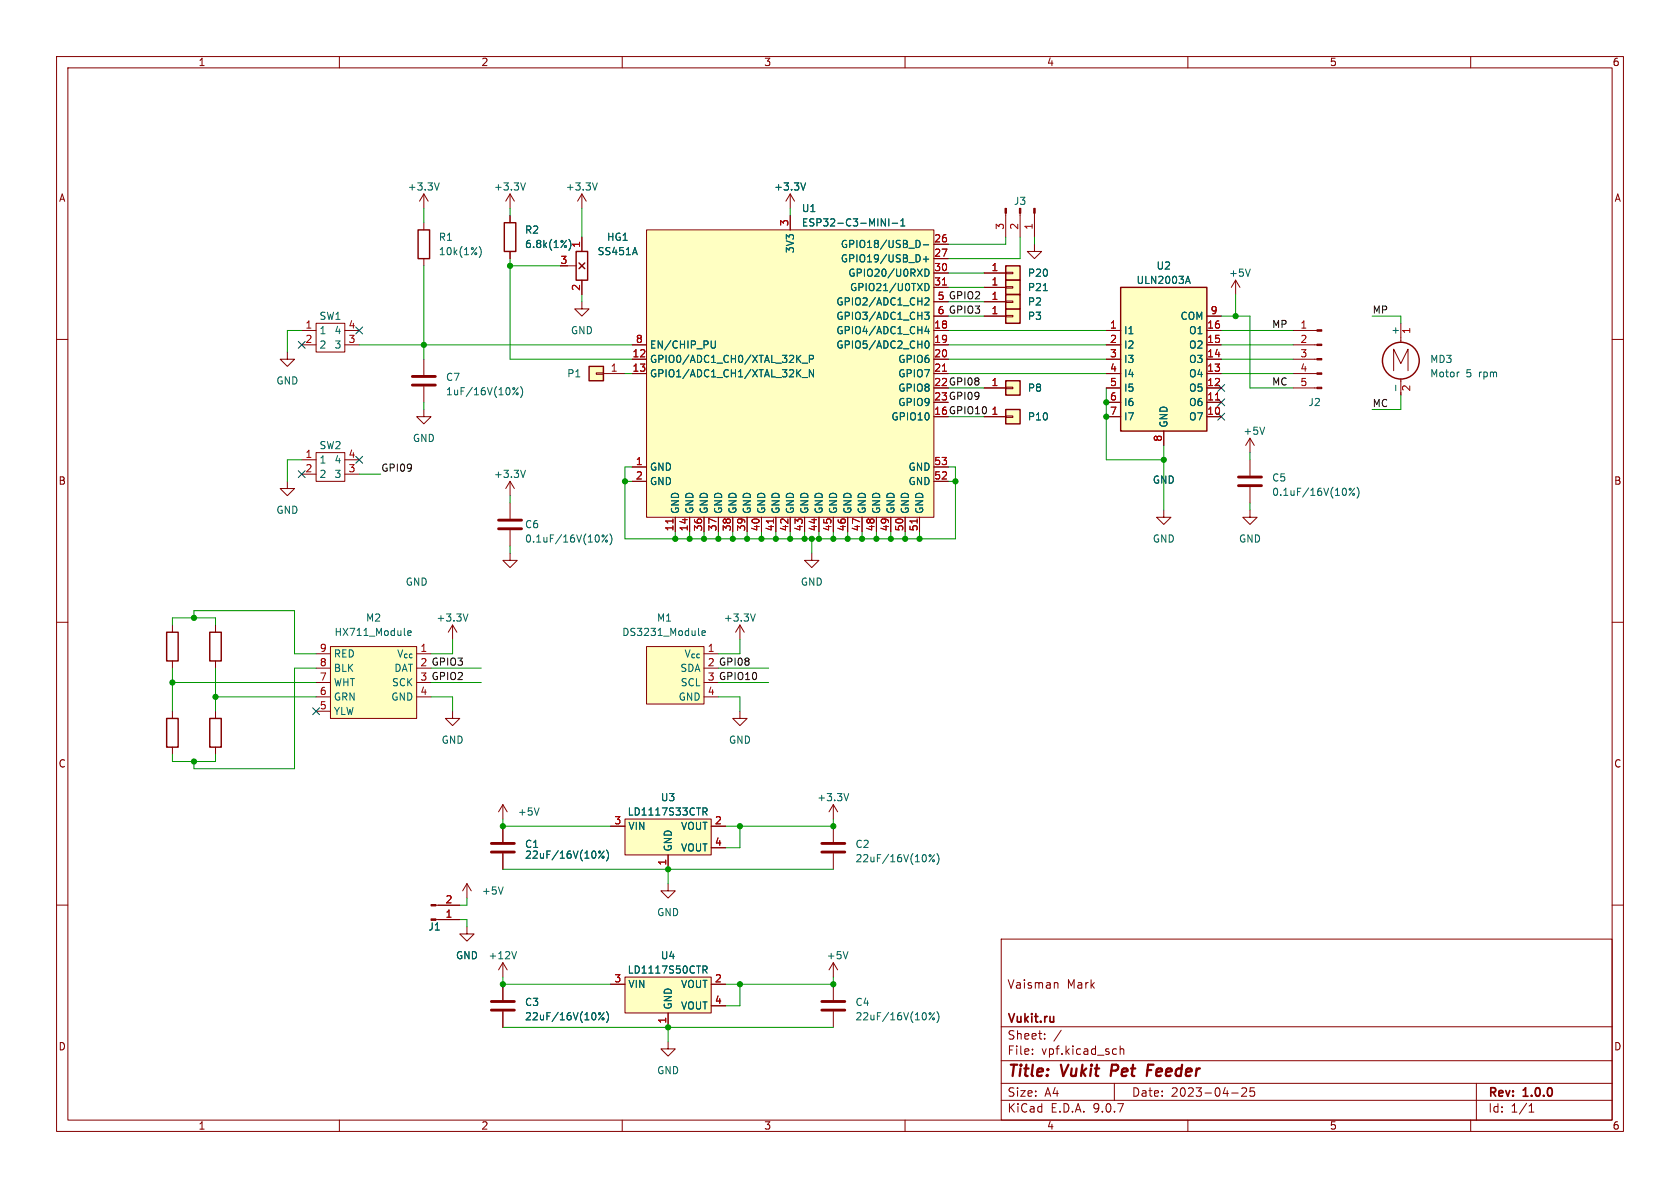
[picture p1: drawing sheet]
<svg xmlns="http://www.w3.org/2000/svg" width="297mm" height="210mm" viewBox="0 0 297 210" stroke-linecap="round" stroke-linejoin="round" font-family="sans-serif">
<g fill="none" stroke="#840000" stroke-width=".18">
<path d="M10 10h277v190h-277zM12 12h273v186h-273zM60 10v2M110 10v2M160 10v2M210 10v2M260 10v2M10 60h2M285 60h2M90.2 88.9v2.8M90.2 93.7v2.8M10 110h2"/>
<path d="M285 110h2M30.5 125.7v1.3M30.5 132.1v1.3M88.9 142.2l-.8 1.3M88.9 142.2l.8 1.3M88.9 142.2v2.6M10 160h2M88.9 170.2v2.5M88.9 174v2.8M88.9 178.8v2.8M88.9 170.2l-.8 1.3M88.9 170.2l.8 1.3"/>
<path d="M177 166h108v32h-108zM186.6 173.7h.2l.2 .2v.8M285 160h2M60 198v2M110 198v2M160 198v2M177 194.5h108M177 191.5h108M177 187.5h108M177 181.5h108M182.5 186.3v.1M182.5 185.5v.1"/>
<path d="M184.7 183.6v.1M184.7 182.8v.1M187.6 182.1l-1.3 2M197 191.5v3M197.2 185.4l.2 .1M197.4 186.3l-.2 .1M198 184.9v1.5M198 185.5l.2-.1 .4 .1 .1 .9M210 198v2M217.7 193.2h1.2M219.5 192.4l.6-.1 .2 .1 .1 .3-.9 1.1h.9M221.7 192.3h-.7v.7l.2-.1h.5l.1 .3-.1 .5-.2 .1-.5-.1"/>
<path d="M260 198v2M261 191.5v6.5M270.3 196.6h.9M270.3 195.5l.4-.4v1.5"/>
</g>
<path d="M196.6 188.2l-.3 2M202.9 189.2h.6M203.9 188.2h-.9l-.3 2" fill="none" stroke="#840000" stroke-width=".4"/>
<g fill="none" stroke="#006464" stroke-width=".18">
<path d="M107.4 94.6l-1 1.2M107.8 94.4a1.46 1.46 0 0 1 0 1.9M95.3 142.8l-.4 1.3M91.3 168.2l-.4 1.3M106.8 179l-1 1.3M107.2 178.8a1.46 1.46 0 0 1 0 2"/>
<circle cx="106.6" cy="94.7" r=".18"/>
<circle cx="107.2" cy="95.7" r=".18"/>
<circle cx="106" cy="179.2" r=".18"/>
<circle cx="106.6" cy="180.1" r=".18"/>
</g>
<path d="M88.1 91.9h4.1M88.1 93.5h4.1M86.9 177h4M86.9 178.6h4" fill="none" stroke="#840000" stroke-width=".51"/>
<path d="M29.5 127h2v5.1h-2z" fill="none" stroke="#840000" stroke-width=".25"/>
<path d="M177.8 67.3h2.5v2.6h-2.5z" fill="#ffffc2"/>
<path d="M177.8 67.3h2.5v2.6h-2.5z" fill="none" stroke="#840000" stroke-width=".25"/>
<path d="M174 68.6h3.8M177.8 68.5h1.3v.2h-1.3z" fill="none" stroke="#840000" stroke-width=".18"/>
<path d="M110.5 172.7h15.2v6.4h-15.2z" fill="#ffffc2"/>
<path d="M38.1 125.7v1.3M38.1 132.1v1.3M147.3 142.2l-.7 1.3M147.3 142.2l.8 1.3M147.3 142.2v2.6M147.3 146.1v2.7M147.3 150.9v2.8M107.9 174h2.6M110.5 172.7h15.2v6.4h-15.2zM118.1 179.1v2.5M125.7 174h2.6M125.7 177.8h2.6" fill="none" stroke="#840000" stroke-width=".18"/>
<g fill="none" stroke="#006464" stroke-width=".18">
<path d="M150 140.3l-.4 1.2M165.2 151.1l-1 1.2M165.6 150.9a1.46 1.46 0 0 1 0 1.9M124.3 170.8h.5l.2 .2-.1 .4h-.6M124.6 171.4l.4 .6"/>
<circle cx="164.4" cy="151.3" r=".18"/>
<circle cx="165" cy="152.2" r=".18"/>
</g>
<path d="M145.3 149.1h4.1M145.3 150.6h4.1" fill="none" stroke="#840000" stroke-width=".51"/>
<path d="M37.1 127h2v5.1h-2z" fill="none" stroke="#840000" stroke-width=".25"/>
<path d="M177.8 72.4h2.5v2.5h-2.5z" fill="#ffffc2"/>
<path d="M177.8 72.4h2.5v2.5h-2.5z" fill="none" stroke="#840000" stroke-width=".25"/>
<path d="M174 73.7h3.8M177.8 73.5h1.3v.3h-1.3z" fill="none" stroke="#840000" stroke-width=".18"/>
<path d="M177.8 54.6h2.5v2.6h-2.5z" fill="#ffffc2"/>
<path d="M177.8 54.6h2.5v2.6h-2.5z" fill="none" stroke="#840000" stroke-width=".25"/>
<path d="M174 55.9h3.8M177.8 55.8h1.3v.2h-1.3z" fill="none" stroke="#840000" stroke-width=".18"/>
<path d="M177.8 47h2.5v2.5h-2.5z" fill="#ffffc2"/>
<path d="M177.8 47h2.5v2.5h-2.5z" fill="none" stroke="#840000" stroke-width=".25"/>
<path d="M174 48.3h3.8M177.8 48.1h1.3v.3h-1.3z" fill="none" stroke="#840000" stroke-width=".18"/>
<path d="M177.8 49.5h2.5v2.6h-2.5z" fill="#ffffc2"/>
<path d="M177.8 49.5h2.5v2.6h-2.5z" fill="none" stroke="#840000" stroke-width=".25"/>
<path d="M174 50.8h3.8M177.8 50.7h1.3v.2h-1.3z" fill="none" stroke="#840000" stroke-width=".18"/>
<path d="M184.4 51.4h.8" fill="none" stroke="#006464" stroke-width=".18"/>
<path d="M177.8 52.1h2.5v2.5h-2.5z" fill="#ffffc2"/>
<path d="M177.8 52.1h2.5v2.5h-2.5zM37.1 111.8h2v5h-2z" fill="none" stroke="#840000" stroke-width=".25"/>
<path d="M174 53.3h3.8M177.8 53.2h1.3v.3h-1.3zM38.1 110.5v1.3M38.1 116.8v1.3" fill="none" stroke="#840000" stroke-width=".18"/>
<path d="M104.1 64.8h2.6v2.5h-2.6z" fill="#ffffc2"/>
<path d="M104.1 64.8h2.6v2.5h-2.6z" fill="none" stroke="#840000" stroke-width=".25"/>
<g fill="none" stroke="#840000" stroke-width=".18">
<path d="M177.8 37.7v4.2M180.3 37.7v4.2M182.9 37.7v4.2M228.6 58.4h4.2M105.4 65.9h1.3v.3h-1.3zM106.7 66h3.8M228.6 66h4.2M228.6 61h4.2M228.6 63.5h4.2M228.6 68.6h4.2M205.7 90.2v1.2h1.3l-1.3 1.3-1.2-1.3h1.2M221 90.2v1.2h1.2l-1.2 1.3-1.3-1.3h1.3"/>
<path d="M80 125.7v1.3h1.3l-1.3 1.3-1.3-1.3h1.3M118.1 184.2v1.2h1.3l-1.3 1.3-1.3-1.3h1.3"/>
</g>
<g fill="#840000" stroke="#840000" stroke-width=".18">
<path d="M182.8 36.8h.2v.9h-.2z"/>
<path d="M180.2 36.8h.3v.9h-.3z"/>
<path d="M177.7 36.8h.2v.9h-.2z"/>
<path d="M232.8 58.3h.9v.2h-.9z"/>
<path d="M232.8 60.8h.9v.3h-.9z"/>
<path d="M232.8 63.4h.9v.2h-.9z"/>
<path d="M232.8 65.9h.9v.3h-.9z"/>
<path d="M232.8 68.5h.9v.2h-.9z"/>
</g>
<path d="M198.1 50.8h15.3v25.4h-15.3z" fill="#ffffc2"/>
<path d="M101.9 44.5h2v5h-2zM102.4 46.5l1 1M103.4 46.5l-1 1M198.1 50.8h15.3v25.4h-15.3z" fill="none" stroke="#840000" stroke-width=".25"/>
<g fill="none" stroke="#840000" stroke-width=".18">
<path d="M102.9 34.3l-.8 1.3M102.9 34.3l.7 1.3M102.9 34.3v2.5M100.3 47h1.6M102.9 41.9v2.6M102.9 49.5v2.6M182.9 43.2v1.3h1.2l-1.2 1.2-1.3-1.2h1.3M195.6 58.4h2.5M213.4 58.4h2.5M213.4 55.9h2.5M218.4 49.5l-.7 1.3M218.4 49.5l.8 1.3"/>
<path d="M218.4 49.5v2.6M74.9 72.4v1.3h1.3l-1.3 1.2-1.2-1.2h1.2M74.9 63.5v2.8M74.9 68.3v2.8M195.6 61h2.5M195.6 63.5h2.5M195.6 66h2.5M195.6 68.6h2.5M195.6 71.1h2.5M195.6 73.7h2.5M205.7 76.2v2.5M213.4 61h2.5"/>
<path d="M213.4 63.5h2.5M213.4 66h2.5M213.4 68.6h2.5M213.4 71.1h2.5M213.4 73.7h2.5M221 77.5l-.8 1.2M221 77.5l.7 1.2M221 77.5v2.5M50.8 85.1v1.3h1.3l-1.3 1.2-1.3-1.2h1.3M53.3 81.3h2.6M53.3 83.8h2.6M55.9 80h5.1v5.1h-5.1z"/>
<path d="M61 81.3h2.5M61 83.8h2.5M90.2 97.8v1.3h1.2l-1.2 1.2-1.3-1.2h1.3M90.2 85.1l-.8 1.3M90.2 85.1l.7 1.3M90.2 85.1v2.5M221 81.3v2.8M221 86.1v2.8M80 110.5l-.8 1.3M80 110.5l.8 1.3M80 110.5v2.5M82.5 156.2l-.7 1.3"/>
<path d="M82.5 156.2l.8 1.3M82.5 156.2v2.6M77.1 162.6h4.2M77.1 160h4.2M82.5 163.8v1.3h1.3l-1.3 1.3-1.2-1.3h1.2M147.3 170.2v2.5M147.3 174v2.8M147.3 178.8v2.8M147.3 170.2l-.7 1.3M147.3 170.2l.8 1.3"/>
</g>
<path d="M214.9 70.7h.7" fill="none" stroke="#a90000" stroke-width=".18"/>
<g fill="none" stroke="#006464" stroke-width=".18">
<path d="M105.6 32.3l-.4 1.3M112.2 43.8l.5 1.2M209.7 49.7h.6M210 48.8l.4 1.3M221 47.6l-.4 1.2M91.6 68.5l-1 1.3M92 68.3a1.46 1.46 0 0 1 0 2M223.6 75.5l-.5 1.3M92.9 83.1l-.4 1.3M239.5 86.3l-1 1.3M239.9 86.1a1.46 1.46 0 0 1 0 2M82.7 108.5l-.4 1.3"/>
<path d="M89 156.8l-.5 1.3M149.9 168.2l-.4 1.3M165.2 179l-1 1.3M165.6 178.8a1.46 1.46 0 0 1 0 2"/>
<circle cx="90.8" cy="68.7" r=".18"/>
<circle cx="91.4" cy="69.6" r=".18"/>
<circle cx="238.7" cy="86.5" r=".18"/>
<circle cx="239.3" cy="87.4" r=".18"/>
<circle cx="164.4" cy="179.2" r=".18"/>
<circle cx="165" cy="180.1" r=".18"/>
</g>
<g fill="#840000" stroke="#840000" stroke-width=".18">
<path d="M76.2 162.4h.9v.3h-.9z"/>
<path d="M76.2 159.9h.9v.2h-.9z"/>
</g>
<path d="M72.9 66.5h4.1M72.9 68.1h4.1M218.9 84.3h4.1M218.9 85.9h4.1M145.3 177h4.1M145.3 178.6h4.1" fill="none" stroke="#840000" stroke-width=".51"/>
<path d="M58.4 114.3h15.3v12.7h-15.3z" fill="#ffffc2"/>
<g fill="none" stroke="#840000" stroke-width=".18">
<path d="M90.2 34.3l-.8 1.3M90.2 34.3l.7 1.3M90.2 34.3v2.5M90.2 38.1v1.3M90.2 44.5v1.2M55.9 115.6h2.5M55.9 118.1h2.5M58.4 114.3h15.3v12.7h-15.3zM73.7 115.6h2.5M55.9 120.7h2.5M55.9 123.2h2.5M55.9 125.7h2.5"/>
<path d="M73.7 120.7h2.5M73.7 123.2h2.5"/>
</g>
<path d="M92.9 32.3l-.4 1.3M100.6 42.3l.2 .4M100.8 43.9l-.2 .3M72.1 111.9l.6-.1-.1-.2-.3-.1-.2 .2v.6h.5" fill="none" stroke="#006464" stroke-width=".18"/>
<path d="M89.2 39.4h2v5.1h-2z" fill="none" stroke="#840000" stroke-width=".25"/>
<path d="M110.5 144.8h15.2v6.3h-15.2z" fill="#ffffc2"/>
<g fill="none" stroke="#840000" stroke-width=".18">
<path d="M53.3 58.4h2.6M55.9 57.2h5.1v5h-5.1zM61 58.4h2.5M102.9 53.3v1.3h1.2l-1.2 1.3-1.3-1.3h1.3M53.3 61h2.6M61 61h2.5M143.5 97.8v1.3h1.3l-1.3 1.2-1.3-1.2h1.3M30.5 110.5v1.3M30.5 116.8v1.3M130.8 110.5l-.8 1.3M130.8 110.5l.8 1.3M130.8 110.5v2.5"/>
<path d="M107.9 146.1h2.6M110.5 144.8h15.2v6.3h-15.2zM118.1 156.2v1.3h1.3l-1.3 1.3-1.3-1.3h1.3M118.1 151.1v2.6M125.7 146.1h2.6M125.7 149.9h2.6"/>
</g>
<path d="M133.5 108.5l-.4 1.3M124.3 142.8h.5l.2 .3-.1 .3-.6 .1M124.6 143.5l.4 .6" fill="none" stroke="#006464" stroke-width=".18"/>
<path d="M29.5 111.8h2v5h-2z" fill="none" stroke="#840000" stroke-width=".25"/>
<path d="M114.3 114.3h10.2v10.2h-10.2z" fill="#ffffc2"/>
<g fill="none" stroke="#840000" stroke-width=".18">
<path d="M74.9 34.3v2.5M74.9 39.4v1.2M74.9 34.3l-.7 1.3M74.9 34.3l.8 1.3M139.7 34.3l-.8 1.3M139.7 34.3l.8 1.3M139.7 34.3v2.5M74.9 45.7v1.3M247.6 57.2v3.3M246.4 65.5v-3.8l1.2 2.6 1.3-2.6v3.8M247.6 67v2.9M114.3 114.3h10.2v10.2h-10.2z"/>
<path d="M124.5 115.6h2.5M124.5 120.7h2.5M124.5 123.2h2.5M130.8 125.7v1.3h1.3l-1.3 1.3-1.3-1.3h1.3M88.9 146.1v2.7M88.9 150.9v2.8"/>
</g>
<g fill="none" stroke="#006464" stroke-width=".18">
<path d="M77.7 32.3l-.5 1.3M142.4 32.3l-.4 1.3M84.7 43.6a1.46 1.46 0 0 1 0 1.9M246.7 68.1v1M257.9 65.8h.1M123.6 112.3h.1M124.1 111.9l.6-.1-.1-.2-.3-.1-.2 .2 .1 .6h.4M106.8 150.4l-1 1.3M107.2 150.3a1.46 1.46 0 0 1 0 1.9"/>
<circle cx="106" cy="150.6" r=".18"/>
<circle cx="106.6" cy="151.5" r=".18"/>
</g>
<path d="M86.9 149.1h4M86.9 150.6h4" fill="none" stroke="#840000" stroke-width=".51"/>
<g fill="none" stroke="#840000" stroke-width=".25">
<path d="M73.9 40.6h2v5.1h-2z"/>
<circle cx="247.6" cy="63.8" r="3.3"/>
</g>
<path d="M114.3 40.6h50.8v50.8h-50.8z" fill="#ffffc2"/>
<g fill="none" stroke="#840000" stroke-width=".18">
<path d="M90.2 38.1v1.3M139.7 38.1v2.5M90.2 44.5v1.2M102.9 41.9v2.6M102.9 49.5v2.6M114.3 40.6h50.8v50.8h-50.8zM165.1 43.2h2.5M165.1 45.7h2.5M165.1 48.3h2.5M165.1 50.8h2.5M165.1 53.3h2.5M165.1 55.9h2.5"/>
<path d="M165.1 58.4h2.5M174 48.3h3.8M174 50.8h3.8M174 53.3h3.8M174 55.9h3.8M195.6 58.4h2.5M213.4 55.9h2.5M213.4 58.4h2.5M50.8 62.2v1.3h1.3l-1.3 1.3-1.3-1.3h1.3M111.8 61h2.5M111.8 63.5h2.5M111.8 66h2.5"/>
<path d="M165.1 61h2.5M165.1 63.5h2.5M165.1 66h2.5M174 68.6h3.8M174 73.7h3.8M195.6 61h2.5M195.6 63.5h2.5M195.6 66h2.5M195.6 68.6h2.5M195.6 71.1h2.5M195.6 73.7h2.5M205.7 76.2v2.5"/>
<path d="M213.4 61h2.5M213.4 63.5h2.5M213.4 66h2.5M213.4 68.6h2.5M213.4 71.1h2.5M213.4 73.7h2.5M111.8 82.6h2.5M111.8 85.1h2.5M119.4 91.4v2.6M121.9 91.4v2.6M124.5 91.4v2.6M127 91.4v2.6"/>
<path d="M129.5 91.4v2.6M132.1 91.4v2.6M134.6 91.4v2.6M137.2 91.4v2.6M139.7 91.4v2.6M142.2 91.4v2.6M144.8 91.4v2.6M147.3 91.4v2.6M149.9 91.4v2.6M152.4 91.4v2.6M154.9 91.4v2.6M157.5 91.4v2.6"/>
<path d="M160 91.4v2.6M162.6 91.4v2.6M165.1 82.6h2.5M165.1 85.1h2.5M88.9 146.1v2.7M88.9 150.9v2.8M107.9 146.1h2.6M118.1 151.1v2.6M125.7 146.1h2.6M125.7 149.9h2.6M77.5 162.6h3.8M77.5 160h3.8"/>
<path d="M88.9 174v2.8M88.9 178.8v2.8M107.9 174h2.6M118.1 179.1v2.5M125.7 174h2.6M125.7 177.8h2.6"/>
</g>
<g fill="none" stroke="#006464" stroke-width=".18">
<path d="M142.4 32.3l-.4 1.3M155.8 38.7l.7 1.2v-1.2M157.1 38.7v1.2M157.7 39.5h1M159.2 39.9h.8M159.2 39l.4-.3v1.2M100.6 42.3l.2 .4M100.8 43.9l-.2 .3M112.2 43.8l.5 1.2M162.4 42.6l.3 .4-.3 .7M163.2 43.3h1M163.2 45.8h1"/>
<path d="M163.5 55.2h.7l-.4 .5 .4 .1v.5l-.2 .2-.5-.2M163.5 47.6a.64 .64 0 0 1 .8 .6 .64 .64 0 0 1-.8 .6zM163.5 50.1a.64 .64 0 0 1 .8 .6 .64 .64 0 0 1-.8 .7zM163.5 52.8l.5-.2 .2 .4-.7 .9h.7M163.7 45.3v1M163.8 57.7l-.3 .9h.8M164.1 58.2v.8M184.4 51.4h.8M209.7 49.7h.6M210 48.8l.4 1.3M126.5 60.3l-.1 1.1-.2 .1h-.3M141.8 64.2h1"/>
<path d="M141.8 66.7h1M143.1 63.5l.6-.1 .1-.2v-.3l-.7-.1v1.3M143.8 65.3v1.3l-.7-1.3v1.3M163.6 60.4l.2-.1a.68 .68 0 0 1 .5 .6 .68 .68 0 0 1-.5 .6l-.2-.1-.1-.3zM106.8 150.4l-1 1.3M107.2 150.3a1.46 1.46 0 0 1 0 1.9M124.3 142.8h.5l.2 .3-.1 .3-.6 .1M124.6 143.5l.4 .6M106.8 179l-1 1.3M107.2 178.8a1.46 1.46 0 0 1 0 2M124.3 170.8h.5l.2 .2-.1 .4h-.6M124.6 171.4l.4 .6"/>
<circle cx="106" cy="150.6" r=".18"/>
<circle cx="106.6" cy="151.5" r=".18"/>
<circle cx="106" cy="179.2" r=".18"/>
<circle cx="106.6" cy="180.1" r=".18"/>
</g>
<path d="M166.6 50.4h.7M166.6 65.6h.7M214.9 70.7h.7M119 91.7v.8M136.7 91.7v.8M162.1 91.7v.8" fill="none" stroke="#a90000" stroke-width=".18"/>
<g fill="none" stroke="#009600" stroke-width=".18">
<path d="M74.9 36.8v2.6M90.2 36.8v1.3M102.9 36.8v5.1M139.7 36.8v1.3M53.3 58.4h-2.5v3.8M74.9 47v16.5M90.2 45.7v17.8h21.6M90.2 47h8.9M102.9 52.1v1.2M167.6 58.4h28M167.6 55.9h6.4M167.6 50.8h6.4"/>
<path d="M167.6 48.3h6.4M167.6 53.3h6.4M177.8 41.9v1.3h-10.2M180.3 41.9v3.8h-12.7M182.9 41.9v1.3M215.9 58.4h12.7M215.9 55.9h5.1v12.7h7.6M218.4 52.1v3.8M242.6 55.9h5v1.3M63.5 61h48.3M74.9 71.1v1.3M110.5 66h1.3"/>
<path d="M167.6 63.5h28M167.6 66h28M167.6 61h28M167.6 73.7h6.4M167.6 68.6h6.4M195.6 68.6v12.7h10.1M205.7 78.7v11.5M215.9 63.5h12.7M215.9 66h12.7M215.9 61h12.7M247.6 69.9v2.5h-5M53.3 81.3h-2.5v3.8"/>
<path d="M63.5 83.8h3.8M90.2 87.6v1.3M90.2 96.5v1.3M110.5 85.1h1.3M111.8 82.6h-1.3v12.7h58.4v-12.7h-1.3M119.4 94v1.3M121.9 94v1.3M124.5 94v1.3M127 94v1.3M129.5 94v1.3M132.1 94v1.3M134.6 94v1.3"/>
<path d="M137.2 94v1.3M139.7 94v1.3M142.2 94v1.3M143.5 95.3v2.5M144.8 94v1.3M147.3 94v1.3M149.9 94v1.3M152.4 94v1.3M154.9 94v1.3M157.5 94v1.3M160 94v1.3M162.6 94v1.3"/>
<path d="M167.6 85.1h1.3M221 80v1.3M221 88.9v1.3M30.5 110.5v-1.3h7.6v1.3M30.5 118.1v7.6M34.3 109.2v-1.2h17.8v7.6h3.8M38.1 118.1v7.6M55.9 118.1h-3.8v17.8h-17.8v-1.3M76.2 118.1h8.9M80 113v2.6h-3.8M127 118.1h8.9M130.8 113v2.6h-3.8"/>
<path d="M30.5 120.7h25.4M30.5 133.4v1.2h7.6v-1.2M38.1 123.2h17.8M76.2 123.2h3.8v2.5M76.2 120.7h8.9M127 123.2h3.8v2.5M127 120.7h8.9M82.5 158.8v1.2h-1.2M88.9 144.8v1.3h19M88.9 153.7h58.4M118.1 153.7v2.5M130.8 146.1v3.8h-2.5"/>
<path d="M147.3 144.8v1.3h-19M81.3 162.6h1.2v1.2M88.9 172.7v1.3h19M130.8 174v3.8h-2.5M147.3 172.7v1.3h-19M88.9 181.6h58.4M118.1 181.6v2.6"/>
</g>
<g fill="none" stroke="#000084" stroke-width=".18">
<path d="M62.9 57.8l1.2 1.2M64.1 57.8l-1.2 1.2M52.7 60.4l1.2 1.2M53.9 60.4l-1.2 1.2M215.3 68l1.2 1.2M215.3 70.5l1.2 1.2M215.3 73.1l1.2 1.2M216.5 68l-1.2 1.2M216.5 70.5l-1.2 1.2M216.5 73.1l-1.2 1.2M52.7 83.2l1.2 1.2M53.9 83.2l-1.2 1.2"/>
<path d="M62.9 80.7l1.2 1.2M64.1 80.7l-1.2 1.2M55.3 125.1l1.2 1.2M56.5 125.1l-1.2 1.2"/>
</g>
<g fill="#009600" stroke="#009600" stroke-width=".18">
<circle cx="154.9" cy="95.3" r=".46"/>
<circle cx="152.4" cy="95.3" r=".46"/>
<circle cx="144.8" cy="95.3" r=".46"/>
<circle cx="142.2" cy="95.3" r=".46"/>
<circle cx="139.7" cy="95.3" r=".46"/>
<circle cx="143.5" cy="95.3" r=".46"/>
<circle cx="162.6" cy="95.3" r=".46"/>
<circle cx="160" cy="95.3" r=".46"/>
<circle cx="149.9" cy="95.3" r=".46"/>
<circle cx="147.3" cy="95.3" r=".46"/>
<circle cx="137.2" cy="95.3" r=".46"/>
<circle cx="132.1" cy="95.3" r=".46"/>
<circle cx="134.6" cy="95.3" r=".46"/>
<circle cx="168.9" cy="85.1" r=".46"/>
<circle cx="157.5" cy="95.3" r=".46"/>
<circle cx="38.1" cy="123.2" r=".46"/>
<circle cx="30.5" cy="120.7" r=".46"/>
<circle cx="34.3" cy="109.2" r=".46"/>
<circle cx="34.3" cy="134.6" r=".46"/>
<circle cx="130.8" cy="174" r=".46"/>
<circle cx="147.3" cy="174" r=".46"/>
<circle cx="118.1" cy="181.6" r=".46"/>
<circle cx="147.3" cy="146.1" r=".46"/>
<circle cx="88.9" cy="174" r=".46"/>
<circle cx="118.1" cy="153.7" r=".46"/>
<circle cx="130.8" cy="146.1" r=".46"/>
<circle cx="124.5" cy="95.3" r=".46"/>
<circle cx="121.9" cy="95.3" r=".46"/>
<circle cx="129.5" cy="95.3" r=".46"/>
<circle cx="127" cy="95.3" r=".46"/>
<circle cx="119.4" cy="95.3" r=".46"/>
<circle cx="88.9" cy="146.1" r=".46"/>
<circle cx="110.5" cy="85.1" r=".46"/>
<circle cx="218.4" cy="55.9" r=".46"/>
<circle cx="205.7" cy="81.3" r=".46"/>
<circle cx="195.6" cy="73.7" r=".46"/>
<circle cx="195.6" cy="71.1" r=".46"/>
<circle cx="90.2" cy="47" r=".46"/>
<circle cx="74.9" cy="61" r=".46"/>
</g>
<g font-size="2.8" fill="#840000">
<text x="178" y="190.9">Title:</text>
<text x="187.7" y="190.9">Vukit</text>
<text x="197.2" y="190.9">Pet</text>
<text x="204.4" y="190.9">Feeder</text>
</g>
<g font-size="2.1" fill="#840000">
<text x="178" y="175">Vaisman</text>
<text x="188.6" y="175">Mark</text>
<text x="178" y="184">Sheet:</text>
<text x="178" y="181.2">Vukit.ru</text>
<text x="178" y="186.7">File:</text>
<text x="184.1" y="186.7">vpf.kicad_sch</text>
<text x="178" y="196.9">KiCad</text>
<text x="178" y="194.1">Size:</text>
<text x="184.7" y="194.1">A4</text>
<text x="185.7" y="196.9">E.D.A.</text>
<text x="193.3" y="196.9">9.0.7</text>
<text x="200" y="194.1">Date:</text>
<text x="207" y="194.1">2023-04-25</text>
<text x="263" y="194.3">Rev:</text>
<text x="263" y="196.9">Id:</text>
<text x="267.1" y="196.9">1/1</text>
<text x="269.4" y="194.3">1.0.0</text>
</g>
<g font-size="1.8" fill="#840000">
<text x="35" y="11.9">1</text>
<text x="85" y="11.9">2</text>
<text x="135" y="11.9">3</text>
<text x="185" y="11.9">4</text>
<text x="235" y="11.9">5</text>
<text x="285" y="11.9">6</text>
<text x="10.3" y="35.9">A</text>
<text x="285.3" y="35.9">A</text>
<text x="165.1" y="68.3">22 GPI08</text>
<text x="165.1" y="70.9">23 GPI09</text>
<text x="165.1" y="73.4">16 GPIO10</text>
<text x="10.3" y="85.9">B</text>
<text x="285.3" y="85.9">B</text>
<text x="10.3" y="135.9">C</text>
<text x="285.3" y="135.9">C</text>
<text x="10.3" y="185.9">D</text>
<text x="285.3" y="185.9">D</text>
<text x="35" y="199.9">1</text>
<text x="85" y="199.9">2</text>
<text x="135" y="199.9">3</text>
<text x="185" y="199.9">4</text>
<text x="235" y="199.9">5</text>
<text x="285" y="199.9">6</text>
</g>
<g font-size="1.8" fill="#006464">
<text x="72" y="33.9">+3.3V</text>
<text x="87.2" y="33.9">+3.3V</text>
<text x="99.9" y="33.9">+3.3V</text>
<text x="136.8" y="33.9">+3.3V</text>
<text x="92.7" y="41.5">R2</text>
<text x="141.7" y="37.7">U1</text>
<text x="141.7" y="40.2">ESP32-C3-MINI-1</text>
<text x="179.1" y="36.4">J3</text>
<text x="77.5" y="42.8">R1</text>
<text x="77.5" y="45.3">10k(1%)</text>
<text x="92.7" y="44">6.8k(1%)</text>
<text x="105.6" y="45.3">SS451A</text>
<text x="107.2" y="42.8">HG1</text>
<text x="140.6" y="44.9" transform="rotate(-90 140.6 44.9)">3V3</text>
<text x="148.5" y="44">GPIO18/USB_D-</text>
<text x="148.5" y="46.6">GPIO19/USB_D+</text>
<text x="204.4" y="47.9">U2</text>
<text x="149.9" y="49.1">GPIO20/U0RXD</text>
<text x="150.2" y="51.7">GPIO21/U0TXD</text>
<text x="181.6" y="49.1">P20</text>
<text x="181.6" y="51.7">P21</text>
<text x="200.8" y="50.4">ULN2003A</text>
<text x="217.2" y="49.1">+5V</text>
<text x="56.4" y="56.7">SW1</text>
<text x="56.4" y="59.3">1</text>
<text x="59" y="59.3">4</text>
<text x="100.8" y="59.3">GND</text>
<text x="147.8" y="54.2">GPIO2/ADC1_CH2</text>
<text x="147.8" y="56.7">GPIO3/ADC1_CH3</text>
<text x="147.8" y="59.3">GPIO4/ADC1_CH4</text>
<text x="181.6" y="56.7">P3</text>
<text x="181.6" y="54.2">P2</text>
<text x="198.6" y="59.3">I1</text>
<text x="208.6" y="56.7">COM</text>
<text x="210.1" y="59.3">O1</text>
<text x="247.4" y="59.3" transform="rotate(-90 247.4 59.3)">+</text>
<text x="56.4" y="61.8">2</text>
<text x="59" y="61.8">3</text>
<text x="114.8" y="61.8">EN/CHIP_PU</text>
<text x="114.8" y="64.4">GPIO0/ADC1_CH0/XTAL_32K_P</text>
<text x="147.8" y="61.8">GPIO5/ADC2_CH0</text>
<text x="158.7" y="64.4">GPIO6</text>
<text x="198.6" y="61.8">I2</text>
<text x="198.6" y="64.4">I3</text>
<text x="210.1" y="61.8">O2</text>
<text x="210.1" y="64.4">O3</text>
<text x="252.7" y="64.4">MD3</text>
<text x="48.8" y="68.2">GND</text>
<text x="78.7" y="67.5">C7</text>
<text x="78.7" y="70.1">1uF/16V(10%)</text>
<text x="100.2" y="66.9">P1</text>
<text x="114.8" y="66.9">GPIO1/ADC1_CH1/XTAL_32K_N</text>
<text x="158.7" y="66.9">GPIO7</text>
<text x="158.7" y="69.4">GPIO8</text>
<text x="158.7" y="72">GPIO9</text>
<text x="181.6" y="69.4">P8</text>
<text x="198.6" y="66.9">I4</text>
<text x="198.6" y="69.4">I5</text>
<text x="198.6" y="72">I6</text>
<text x="210.1" y="66.9">O4</text>
<text x="210.1" y="69.4">O5</text>
<text x="210.1" y="72">O6</text>
<text x="231.2" y="72">J2</text>
<text x="252.7" y="66.9">Motor</text>
<text x="259.2" y="66.9">5</text>
<text x="261.6" y="66.9">rpm</text>
<text x="157.5" y="74.5">GPIO10</text>
<text x="181.6" y="74.5">P10</text>
<text x="198.6" y="74.5">I7</text>
<text x="206.6" y="75.7" transform="rotate(-90 206.6 75.7)">GND</text>
<text x="210.1" y="74.5">O7</text>
<text x="219.7" y="77.1">+5V</text>
<text x="56.4" y="79.6">SW2</text>
<text x="56.4" y="82.1">1</text>
<text x="59" y="82.1">4</text>
<text x="72.9" y="78.3">GND</text>
<text x="114.8" y="83.4">GND</text>
<text x="160.5" y="83.4">GND</text>
<text x="56.4" y="84.7">2</text>
<text x="59" y="84.7">3</text>
<text x="87.2" y="84.7">+3.3V</text>
<text x="114.8" y="86">GND</text>
<text x="160.5" y="86">GND</text>
<text x="203.7" y="85.7">GND</text>
<text x="224.8" y="85.3">C5</text>
<text x="224.8" y="87.9">0.1uF/16V(10%)</text>
<text x="48.8" y="91">GND</text>
<text x="92.7" y="93.6">C6</text>
<text x="120.2" y="90.9" transform="rotate(-90 120.2 90.9)">GND</text>
<text x="122.8" y="90.9" transform="rotate(-90 122.8 90.9)">GND</text>
<text x="125.3" y="90.9" transform="rotate(-90 125.3 90.9)">GND</text>
<text x="127.9" y="90.9" transform="rotate(-90 127.9 90.9)">GND</text>
<text x="130.4" y="90.9" transform="rotate(-90 130.4 90.9)">GND</text>
<text x="132.9" y="90.9" transform="rotate(-90 132.9 90.9)">GND</text>
<text x="135.5" y="90.9" transform="rotate(-90 135.5 90.9)">GND</text>
<text x="138" y="90.9" transform="rotate(-90 138 90.9)">GND</text>
<text x="140.6" y="90.9" transform="rotate(-90 140.6 90.9)">GND</text>
<text x="143.1" y="90.9" transform="rotate(-90 143.1 90.9)">GND</text>
<text x="145.6" y="90.9" transform="rotate(-90 145.6 90.9)">GND</text>
<text x="148.2" y="90.9" transform="rotate(-90 148.2 90.9)">GND</text>
<text x="150.7" y="90.9" transform="rotate(-90 150.7 90.9)">GND</text>
<text x="153.3" y="90.9" transform="rotate(-90 153.3 90.9)">GND</text>
<text x="155.8" y="90.9" transform="rotate(-90 155.8 90.9)">GND</text>
<text x="158.3" y="90.9" transform="rotate(-90 158.3 90.9)">GND</text>
<text x="160.9" y="90.9" transform="rotate(-90 160.9 90.9)">GND</text>
<text x="163.4" y="90.9" transform="rotate(-90 163.4 90.9)">GND</text>
<text x="92.7" y="96.1">0.1uF/16V(10%)</text>
<text x="203.7" y="96.1">GND</text>
<text x="218.9" y="96.1">GND</text>
<text x="71.6" y="103.7">GND</text>
<text x="141.5" y="103.7">GND</text>
<text x="59" y="112.6">HX711_Module</text>
<text x="64.6" y="110.1">M2</text>
<text x="77.1" y="110.1">+3.3V</text>
<text x="109.9" y="112.6">DS3231_Module</text>
<text x="116" y="110.1">M1</text>
<text x="127.9" y="110.1">+3.3V</text>
<text x="58.9" y="116.4">RED</text>
<text x="58.9" y="119">BLK</text>
<text x="69.6" y="119">DAT</text>
<text x="120.2" y="119">SDA</text>
<text x="58.9" y="121.5">WHT</text>
<text x="58.9" y="124.1">GRN</text>
<text x="69.1" y="124.1">GND</text>
<text x="69.2" y="121.5">SCK</text>
<text x="119.9" y="124.1">GND</text>
<text x="120.2" y="121.5">SCL</text>
<text x="58.9" y="126.6">YLW</text>
<text x="78" y="131.7">GND</text>
<text x="128.8" y="131.7">GND</text>
<text x="116.7" y="141.8">U3</text>
<text x="144.4" y="141.8">+3.3V</text>
<text x="91.4" y="144.4">+5V</text>
<text x="110.9" y="144.4">LD1117S33CTR</text>
<text x="111" y="146.9">VIN</text>
<text x="120.3" y="146.9">VOUT</text>
<text x="92.7" y="150.1">C1</text>
<text x="92.7" y="152">22uF/16V(10%)</text>
<text x="119" y="150.6" transform="rotate(-90 119 150.6)">GND</text>
<text x="120.3" y="150.7">VOUT</text>
<text x="151.1" y="150.1">C2</text>
<text x="151.1" y="152.6">22uF/16V(10%)</text>
<text x="85.1" y="158.3">+5V</text>
<text x="75.6" y="164.7">J1</text>
<text x="116.1" y="162.2">GND</text>
<text x="80.5" y="169.8">GND</text>
<text x="86.3" y="169.8">+12V</text>
<text x="110.9" y="172.3">LD1117S50CTR</text>
<text x="116.7" y="169.8">U4</text>
<text x="146.1" y="169.8">+5V</text>
<text x="92.7" y="178">C3</text>
<text x="111" y="174.9">VIN</text>
<text x="119" y="178.6" transform="rotate(-90 119 178.6)">GND</text>
<text x="120.3" y="174.9">VOUT</text>
<text x="120.3" y="178.7">VOUT</text>
<text x="151.1" y="178">C4</text>
<text x="92.7" y="180.6">22uF/16V(10%)</text>
<text x="151.1" y="180.6">22uF/16V(10%)</text>
<text x="116.1" y="190.1">GND</text>
</g>
<g font-size="1.8" fill="#a90000">
<text x="139.4" y="40.1" transform="rotate(-90 139.4 40.1)">3</text>
<text x="177.5" y="40.7" transform="rotate(-90 177.5 40.7)">3</text>
<text x="180.1" y="40.7" transform="rotate(-90 180.1 40.7)">2</text>
<text x="182.6" y="40.7" transform="rotate(-90 182.6 40.7)">1</text>
<text x="99" y="46.7">3</text>
<text x="102.6" y="43.9" transform="rotate(-90 102.6 43.9)">1</text>
<text x="165.1" y="42.9">26</text>
<text x="165.1" y="45.5">27</text>
<text x="102.6" y="51.5" transform="rotate(-90 102.6 51.5)">2</text>
<text x="165.1" y="48">30</text>
<text x="165.1" y="50.5">31</text>
<text x="165.7" y="53.1">5</text>
<text x="175.2" y="48">1</text>
<text x="175.2" y="50.5">1</text>
<text x="175.2" y="53.1">1</text>
<text x="53.9" y="58.2">1</text>
<text x="61.5" y="58.2">4</text>
<text x="165.1" y="58.2">18</text>
<text x="165.7" y="55.6">6</text>
<text x="175.2" y="55.6">1</text>
<text x="196.1" y="58.2">1</text>
<text x="213.3" y="58.2">16</text>
<text x="213.9" y="55.6">9</text>
<text x="229.8" y="58.2">1</text>
<text x="249.6" y="59.1" transform="rotate(-90 249.6 59.1)">1</text>
<text x="53.9" y="60.7">2</text>
<text x="61.5" y="60.7">3</text>
<text x="107.9" y="65.8">1</text>
<text x="111.7" y="63.2">12</text>
<text x="111.7" y="65.8">13</text>
<text x="112.3" y="60.7">8</text>
<text x="165.1" y="60.7">19</text>
<text x="165.1" y="63.2">20</text>
<text x="165.1" y="65.8">21</text>
<text x="196.1" y="60.7">2</text>
<text x="196.1" y="63.2">3</text>
<text x="196.1" y="65.8">4</text>
<text x="213.3" y="60.7">15</text>
<text x="213.3" y="63.2">14</text>
<text x="213.3" y="65.8">13</text>
<text x="229.8" y="60.7">2</text>
<text x="229.8" y="63.2">3</text>
<text x="229.8" y="65.8">4</text>
<text x="165.1" y="68.3">22</text>
<text x="165.1" y="70.9">23</text>
<text x="175.2" y="68.3">1</text>
<text x="196.1" y="68.3">5</text>
<text x="196.1" y="70.9">6</text>
<text x="213.3" y="68.3">12</text>
<text x="213.3" y="70.9">11</text>
<text x="229.8" y="68.3">5</text>
<text x="249.6" y="69.3" transform="rotate(-90 249.6 69.3)">2</text>
<text x="165.1" y="73.4">16</text>
<text x="175.2" y="73.4">1</text>
<text x="196.1" y="73.4">7</text>
<text x="213.3" y="73.4">10</text>
<text x="53.9" y="81">1</text>
<text x="53.9" y="83.6">2</text>
<text x="61.5" y="81">4</text>
<text x="61.5" y="83.6">3</text>
<text x="112.3" y="82.3">1</text>
<text x="165.1" y="82.3">53</text>
<text x="205.5" y="78.2" transform="rotate(-90 205.5 78.2)">8</text>
<text x="112.3" y="84.8">2</text>
<text x="165.1" y="84.8">52</text>
<text x="119.1" y="94" transform="rotate(-90 119.1 94)">11</text>
<text x="121.7" y="94" transform="rotate(-90 121.7 94)">14</text>
<text x="124.2" y="94" transform="rotate(-90 124.2 94)">36</text>
<text x="126.7" y="94" transform="rotate(-90 126.7 94)">37</text>
<text x="129.3" y="94" transform="rotate(-90 129.3 94)">38</text>
<text x="131.8" y="94" transform="rotate(-90 131.8 94)">39</text>
<text x="134.4" y="94" transform="rotate(-90 134.4 94)">40</text>
<text x="136.9" y="94" transform="rotate(-90 136.9 94)">41</text>
<text x="139.4" y="94" transform="rotate(-90 139.4 94)">42</text>
<text x="142" y="94" transform="rotate(-90 142 94)">43</text>
<text x="144.5" y="94" transform="rotate(-90 144.5 94)">44</text>
<text x="147.1" y="94" transform="rotate(-90 147.1 94)">45</text>
<text x="149.6" y="94" transform="rotate(-90 149.6 94)">46</text>
<text x="152.1" y="94" transform="rotate(-90 152.1 94)">47</text>
<text x="154.7" y="94" transform="rotate(-90 154.7 94)">48</text>
<text x="157.2" y="94" transform="rotate(-90 157.2 94)">49</text>
<text x="159.8" y="94" transform="rotate(-90 159.8 94)">50</text>
<text x="162.3" y="94" transform="rotate(-90 162.3 94)">51</text>
<text x="56.4" y="115.3">9</text>
<text x="56.4" y="117.9">8</text>
<text x="70.1" y="116.4">V_{cc}</text>
<text x="74.2" y="115.3">1</text>
<text x="120.9" y="116.4">V_{cc}</text>
<text x="125" y="115.3">1</text>
<text x="56.4" y="120.4">7</text>
<text x="56.4" y="122.9">6</text>
<text x="56.4" y="125.5">5</text>
<text x="74.2" y="122.9">4</text>
<text x="125" y="122.9">4</text>
<text x="108.5" y="145.8">3</text>
<text x="126.3" y="145.8">2</text>
<text x="126.3" y="149.6">4</text>
<text x="117.9" y="153.1" transform="rotate(-90 117.9 153.1)">1</text>
<text x="78.7" y="159.8">2</text>
<text x="78.7" y="162.3">1</text>
<text x="108.5" y="173.7">3</text>
<text x="126.3" y="173.7">2</text>
<text x="126.3" y="177.5">4</text>
<text x="117.9" y="181" transform="rotate(-90 117.9 181)">1</text>
</g>
<g font-size="1.8" fill="#0f0f0f">
<text x="165.7" y="53.1">5 GPIO2</text>
<text x="165.7" y="55.6">6 GPIO3</text>
<text x="224.8" y="58.1">MP</text>
<text x="242.6" y="55.5">MP</text>
<text x="224.8" y="68.2">MC</text>
<text x="242.6" y="72">MC</text>
<text x="67.3" y="83.5">GPI09</text>
<text x="74.2" y="117.9">2 GPIO3</text>
<text x="125" y="117.9">2 GPI08</text>
<text x="74.2" y="120.4">3 GPIO2</text>
<text x="125" y="120.4">3 GPIO10</text>
</g>
</svg>
